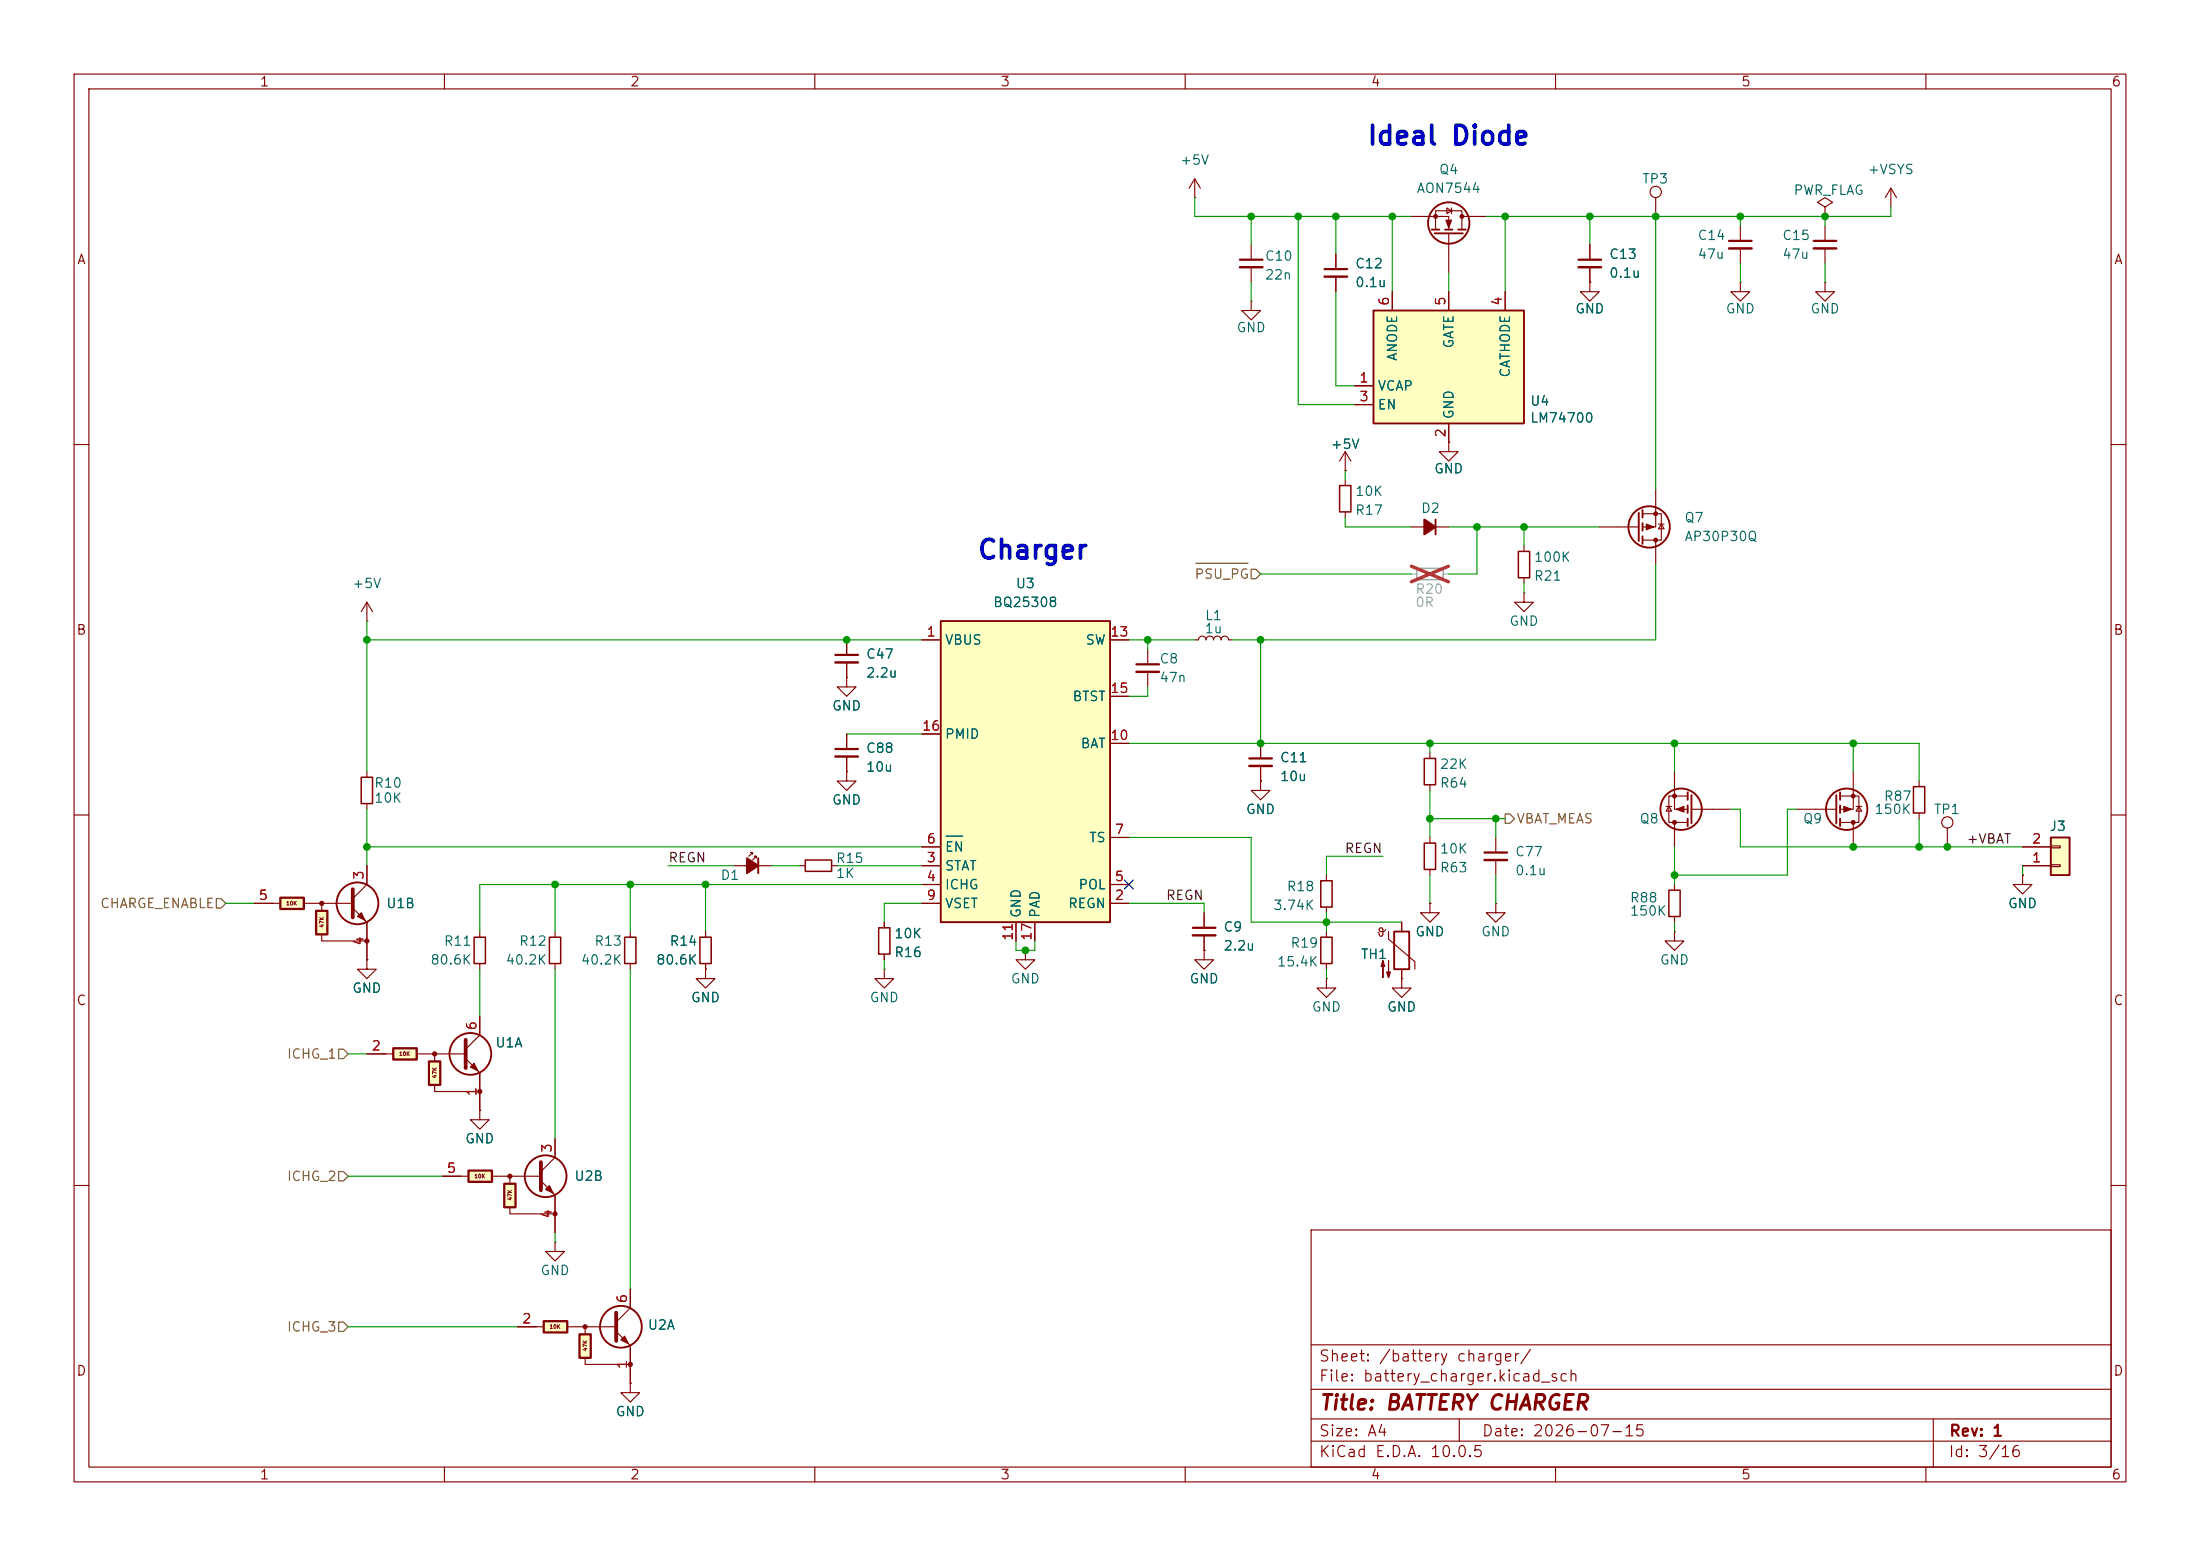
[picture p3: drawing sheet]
<svg xmlns="http://www.w3.org/2000/svg" width="297mm" height="210mm" viewBox="0 0 297 210" stroke-linecap="round" stroke-linejoin="round" font-family="sans-serif">
<g fill="none" stroke="#840000" stroke-width=".15">
<path d="M10 10h277v190h-277zM12 12h273v186h-273zM60 10v2M110 10v2M160 10v2M210 10v2M260 10v2M10 60h2M285 60h2M10 110h2M285 110h2M201.9 121.9v1.3h1.3l-1.3 1.3-1.2-1.3h1.2"/>
<path d="M201.9 121.9h.1M64.8 149.9v1.2h1.2l-1.2 1.3-1.3-1.3h1.3M64.8 149.9h.1M10 160h2M177 166h108v32h-108zM285 160h2M60 198v2M110 198v2M160 198v2M177 194.5h108M177 191.5h108M177 187.5h108"/>
<path d="M177 181.5h108M197 191.5v3M210 198v2M260 198v2M261 191.5v6.5"/>
</g>
<g fill="#ffffc2">
<path d="M73.4 178.3h3.2v1.5h-3.2z"/>
<path d="M78.2 180.1h1.6v3.2h-1.6z"/>
</g>
<g fill="#840000" stroke="#840000" stroke-width=".15">
<path d="M84.3 180.3l.5 1.1-1-.6z"/>
<circle cx="79" cy="179.1" r=".27"/>
<circle cx="85.1" cy="184.2" r=".27"/>
</g>
<path d="M69.8 179.1h3.6M76.7 179.1h6.4M79 179.1v1M83.2 179.7l1.9 1.9v5.1M85.1 174v2.5l-1.9 1.9M79 183.4v.8h6.1" fill="none" stroke="#840000" stroke-width=".15"/>
<path d="M73.4 178.3h3.2v1.5h-3.2zM78.2 180.1h1.6v3.2h-1.6z" fill="none" stroke="#840000" stroke-width=".3"/>
<path d="M83.2 177.2v3.8" fill="none" stroke="#840000" stroke-width=".51"/>
<circle cx="83.8" cy="179.1" r="2.82" fill="none" stroke="#840000" stroke-width=".25"/>
<g fill="#ffffc2">
<path d="M63.2 158h3.2v1.5h-3.2z"/>
<path d="M68.1 159.8h1.5v3.1h-1.5z"/>
</g>
<g fill="#840000" stroke="#840000" stroke-width=".15">
<path d="M73.7 160.5l.5-.5 .5 1z"/>
<path d="M195.2 29.7h.8l-.4 1z"/>
<circle cx="68.8" cy="158.8" r=".27"/>
<circle cx="74.9" cy="163.8" r=".27"/>
<circle cx="197.4" cy="29.2" r=".25"/>
<circle cx="193.8" cy="29.2" r=".25"/>
</g>
<g fill="none" stroke="#840000" stroke-width=".15">
<path d="M190.5 29.2h5.1v1.8M193.8 31v-2.6h3.6v2.6M195.3 28.1l.7 .3-.7 .4zM195.6 31.5v5.3M196 28.1v.7M197.4 29.2h3.3M223.5 26.7v2.5M190.5 71.1h5.1M64.8 125.7v.8M64.8 130v.8M74.9 125.7v.8M74.9 130v.8"/>
<path d="M59.7 158.8h3.5M66.5 158.8h6.4M68.8 158.8v1M73 159.4l1.9 1.9v5.1M74.9 153.7v2.5l-1.9 1.9M68.8 163.1v.7h6.1M74.9 167.6v1.3h1.3l-1.3 1.3-1.2-1.3h1.2M74.9 167.6h.1M85.1 186.7v1.3h-1.3l1.3 1.2 1.3-1.2h-1.3M85.1 186.7h.1"/>
<circle cx="223.5" cy="25.9" r=".76"/>
</g>
<path d="M63.2 158h3.2v1.5h-3.2zM68.1 159.8h1.5v3.1h-1.5z" fill="none" stroke="#840000" stroke-width=".3"/>
<path d="M73 156.8v3.9" fill="none" stroke="#840000" stroke-width=".51"/>
<g fill="none" stroke="#840000" stroke-width=".25">
<path d="M193.3 31h1M193.7 31.5h3.8M195.1 31h1M196.8 31h1.1M193.8 70.1v2"/>
<circle cx="195.6" cy="30.1" r="2.79"/>
<circle cx="73.7" cy="158.7" r="2.82"/>
</g>
<path d="M64 126.5h1.5v3.5h-1.5zM74.2 126.5h1.5v3.5h-1.5z" fill="none" stroke="#840000" stroke-width=".2"/>
<path d="M192.3 70.1l1.5 1-1.5 1z" fill="#840000" stroke="#840000" stroke-width=".25"/>
<g fill="#ffffc2">
<path d="M37.8 121.2h3.2v1.5h-3.2z"/>
<path d="M42.7 122.9h1.5v3.2h-1.5z"/>
</g>
<g fill="#840000" stroke="#840000" stroke-width=".15">
<path d="M48.8 123.2l.5 1-1-.5z"/>
<path d="M226.3 109.2l1-.4v.8z"/>
<path d="M248.9 108.8l1 .4-1 .4z"/>
<path d="M222.2 70.7l1.1 .4-1.1 .4z"/>
<circle cx="43.4" cy="121.9" r=".27"/>
<circle cx="49.5" cy="127" r=".27"/>
<circle cx="226.1" cy="111" r=".25"/>
<circle cx="226.1" cy="107.4" r=".25"/>
<circle cx="250.2" cy="111" r=".25"/>
<circle cx="250.2" cy="107.4" r=".25"/>
<circle cx="223.5" cy="72.9" r=".25"/>
<circle cx="223.5" cy="69.3" r=".25"/>
</g>
<g fill="none" stroke="#840000" stroke-width=".15">
<path d="M161.3 26.7h.1M161.3 24.1l-.8 1.3M161.3 24.1l.8 1.3M161.3 24.1v2.6M168.9 33v2.1M168.9 36.1v2M234.9 38.1v1.3h1.3l-1.3 1.2-1.2-1.2h1.2M234.9 38.1h.1M234.9 30.5v2M234.9 33.5v2.1M246.4 27.9l1-.6-1-.6-1 .6 1 .6v1.3M246.4 29.2h.1"/>
<path d="M246.4 38.1v1.3h1.2l-1.2 1.2-1.3-1.2h1.3M246.4 38.1h.1M246.4 30.5v2M246.4 33.5v2.1M255.3 25.4l-.8 1.3M255.3 25.4l.7 1.3M255.3 25.4v2.5M168.9 40.6v1.3h1.3l-1.3 1.3-1.3-1.3h1.3M168.9 40.6h.1M181.6 63.5h.1M181.6 61l-.8 1.2M181.6 61l.8 1.2"/>
<path d="M181.6 61v2.5M205.7 73.7v.7M205.7 78v.7M215.9 71.1h5.3M221.7 69.3h2.6v3.6h-2.6M223.5 66v5.1h-1.8M223.5 72.9v3.3M223.9 70.7h.8M224.3 70.7l.4 .7h-.8zM49.5 83.8h.1M49.5 81.3v2.5M49.5 81.3l-.7 1.3"/>
<path d="M49.5 81.3l.8 1.3M161.3 86.4h.5a.51 .51 0 0 1 .5-.5 .51 .51 0 0 1 .5 .5 .51 .51 0 0 1 .5-.5 .51 .51 0 0 1 .5 .5 .51 .51 0 0 1 .5-.5 .51 .51 0 0 1 .5 .5 .51 .51 0 0 1 .6-.5 .51 .51 0 0 1 .5 .5h.5M205.7 80v1.3h1.3l-1.3 1.3-1.2-1.3h1.2M205.7 80h.1M49.5 116.8v2.6l-1.9 1.9M49.5 104.1v.8M49.5 108.5v.7M201.9 113v2.1M201.9 116.1v2M224.9 108.8h.8M225.3 108.8l.4 .7h-.8zM226.1 104.1v5.1h1.7"/>
<path d="M226.1 111v3.3M226.1 119.4v.7M227.8 107.4h-2.5v3.6h2.5M228.3 109.2h5.4M242.6 109.2h5.3M248.4 107.4h2.6v3.6h-2.6M250.2 104.1v5.1h-1.8M250.2 111v3.3M250.6 108.8h.7M251 108.8l.3 .7h-.7zM259.1 105.4v.8M259.1 109.7v.8"/>
<path d="M34.3 121.9h3.5M41.1 121.9h6.4M43.4 126.2v.8h6.1M43.4 121.9v1M47.6 122.6l1.9 1.9v5M49.5 129.5v1.3h1.3l-1.3 1.3-1.2-1.3h1.2M49.5 129.5h.1M85.1 125.7v.8M85.1 130v.8M95.2 130.8v1.3h1.3l-1.3 1.3-1.2-1.3h1.2M95.2 130.8h.1M119.4 130.8v1.3h1.2l-1.2 1.3-1.3-1.3h1.3"/>
<path d="M119.4 130.8h.1M119.4 124.5v.7M119.4 128.8v.7M226.1 125.7v1.3h1.2l-1.2 1.3-1.3-1.3h1.3M226.1 125.7h.1M226.1 123.7v.8"/>
</g>
<path d="M167.4 35.1h3M233.4 32.5h3.1M244.9 32.5h3M200.4 115.1h3.1M37.8 121.2h3.2v1.5h-3.2zM42.7 122.9h1.5v3.2h-1.5z" fill="none" stroke="#840000" stroke-width=".3"/>
<path d="M47.6 120v3.8" fill="none" stroke="#840000" stroke-width=".51"/>
<g fill="none" stroke="#840000" stroke-width=".25">
<path d="M221.2 69.2v3.8M221.7 68.8v1.1M221.7 70.6v1M221.7 72.4v1M227.8 106.9v1.1M227.8 108.7v1M227.8 110.5v1M228.3 107.3v3.8M247.9 107.3v3.8M248.4 106.9v1.1M248.4 108.7v1M248.4 110.5v1"/>
<circle cx="222.6" cy="71.1" r="2.79"/>
<circle cx="226.9" cy="109.2" r="2.79"/>
<circle cx="249.3" cy="109.2" r="2.79"/>
<circle cx="48.3" cy="121.9" r="2.82"/>
</g>
<path d="M167.4 36.1h3M233.4 33.5h3.1M244.9 33.5h3M200.4 116.1h3.1" fill="none" stroke="#840000" stroke-width=".33"/>
<path d="M205 74.4h1.5v3.6h-1.5zM48.8 104.9h1.5v3.6h-1.5zM258.3 106.2h1.5v3.5h-1.5zM84.3 126.5h1.6v3.5h-1.6zM118.6 125.2h1.5v3.6h-1.5zM225.3 120.1h1.5v3.6h-1.5z" fill="none" stroke="#840000" stroke-width=".2"/>
<g fill="#ffffc2">
<path d="M53.1 141.5h3.2v1.5h-3.2z"/>
<path d="M57.9 143.3h1.5v3.1h-1.5z"/>
</g>
<g fill="#840000" stroke="#840000" stroke-width=".15">
<path d="M64 143.5l.5 1-1-.5z"/>
<circle cx="58.7" cy="142.2" r=".27"/>
<circle cx="64.8" cy="147.3" r=".27"/>
</g>
<g fill="none" stroke="#840000" stroke-width=".15">
<path d="M154.9 87.6v2.1M154.9 90.7v2M262.9 111.8v2.5M64.8 137.2v2.5l-1.9 1.9M49.5 142.2h3.6M56.4 142.2h6.3M58.7 146.6v.7h6.1M58.7 142.2v1.1M62.9 142.9l1.9 1.9v5.1"/>
<circle cx="262.9" cy="111" r=".76"/>
</g>
<path d="M153.4 89.7h3.1M53.1 141.5h3.2v1.5h-3.2zM57.9 143.3h1.5v3.1h-1.5z" fill="none" stroke="#840000" stroke-width=".3"/>
<path d="M62.9 140.3v3.8" fill="none" stroke="#840000" stroke-width=".51"/>
<circle cx="63.5" cy="142.2" r="2.82" fill="none" stroke="#840000" stroke-width=".25"/>
<path d="M153.4 90.7h3.1" fill="none" stroke="#840000" stroke-width=".33"/>
<path d="M127 83.8h22.9v40.7h-22.9z" fill="#ffffc2"/>
<path d="M127 83.8h22.9v40.7h-22.9zM102.4 115.8v2.1M188.2 125.7h2v5.1h-2z" fill="none" stroke="#840000" stroke-width=".25"/>
<g fill="none" stroke="#840000" stroke-width=".15">
<path d="M180.3 34.3v2M180.3 37.3v2.1M114.3 91.4v1.3h1.3l-1.3 1.3-1.3-1.3h1.3M114.3 91.4h.1M114.3 86.4v2M114.3 89.4v2M114.3 99.1v2M124.5 86.4h2.5M124.5 99.1h2.5M149.9 86.4h2.5M149.9 94h2.5M99.1 116.8h5"/>
<path d="M101.6 115.3v-.2h-.3h.3l-.5 .5M102.1 115.8v-.2h-.2h.2l-.5 .5M107.9 116.8h.8M112.3 116.8h.7M114.3 104.1v1.3h1.3l-1.3 1.3-1.3-1.3h1.3M114.3 104.1h.1M114.3 102.1v2M124.5 116.8h2.5M124.5 119.4h2.5M124.5 114.3h2.5M149.9 119.4h2.5M149.9 113h2.5"/>
<path d="M149.9 100.3h2.5M170.2 105.4v1.3h1.2l-1.2 1.3-1.3-1.3h1.3M170.2 105.4h.1M170.2 100.3v2.1M170.2 103.4v2M179.1 118.1v.8M193 101.6v.8M193 105.9v.8M193 113v.8M193 117.3v.8M95.2 125.7v.8M95.2 130v.8"/>
<path d="M124.5 121.9h2.5M137.2 124.5v2.5M138.4 128.3v1.2h1.3l-1.3 1.3-1.2-1.3h1.2M138.4 128.3h.1M139.7 124.5v2.5M149.9 121.9h2.5M162.6 128.3v1.2h1.2l-1.2 1.3-1.3-1.3h1.3M162.6 128.3h.1M162.6 123.2v2M162.6 126.2v2.1M179.1 132.1v1.3h1.2l-1.2 1.2-1.3-1.2h1.3M179.1 132.1h.1"/>
<path d="M179.1 122.4v.8M179.1 125.7v.8M179.1 130v.8M186.1 125.9l.1 .1v.1M186.2 125.5l.1-.2 .1-.1 .2 .1 .1 .2-.1 .8-.2 .1-.2-.3M186.2 125.5l.2 .2a.59 .59 0 0 0 .7-.2M187.5 125.7v1l3.5 3.1v1M189.2 132.1v1.3h1.3l-1.3 1.2-1.2-1.2h1.2M189.2 132.1h.1M189.2 124.5v1.2M189.2 130.8v1.3M193 121.9v1.3h1.3l-1.3 1.3-1.2-1.3h1.2"/>
<path d="M193 121.9h.1"/>
</g>
<path d="M127.7 112.9h2.3" fill="none" stroke="#006464" stroke-width=".15"/>
<path d="M108.7 116.1h3.6v1.5h-3.6zM178.3 118.9h1.5v3.5h-1.5zM192.3 102.4h1.5v3.5h-1.5zM192.3 113.8h1.5v3.5h-1.5zM94.5 126.5h1.5v3.5h-1.5zM178.3 126.5h1.5v3.5h-1.5z" fill="none" stroke="#840000" stroke-width=".2"/>
<path d="M178.8 36.3h3.1M112.8 88.4h3M112.8 101.1h3M168.7 102.4h3M161 125.2h3.1" fill="none" stroke="#840000" stroke-width=".3"/>
<path d="M178.8 37.3h3.1M112.8 89.4h3M112.8 102.1h3M168.7 103.4h3M161 126.2h3.1" fill="none" stroke="#840000" stroke-width=".33"/>
<path d="M100.8 115.8l1.6 1-1.6 1.1z" fill="#840000" stroke="#840000" stroke-width=".25"/>
<g fill="#840000" stroke="#840000" stroke-width=".15">
<path d="M186.7 129.7l.2 .7h-.5l.3-.7v2.3z"/>
<path d="M187.5 129.7v2.3l-.3-.8h.5l-.2 .8z"/>
</g>
<path d="M276.9 113h2.5v5.1h-2.5z" fill="#ffffc2"/>
<path d="M276.9 113h2.5v5.1h-2.5z" fill="none" stroke="#840000" stroke-width=".25"/>
<path d="M214.6 38.1v1.3h1.3l-1.3 1.2-1.2-1.2h1.2M214.6 38.1h.1M214.6 33v2.1M214.6 36.1v2M195.6 59.7v1.3h1.2l-1.2 1.2-1.3-1.2h1.3M195.6 59.7h.1M273 116.8h3.9M273 114.3h3.9M276.9 116.7h1.2v.3h-1.2zM276.9 114.2h1.2v.2h-1.2z" fill="none" stroke="#840000" stroke-width=".15"/>
<path d="M213.1 35.1h3.1" fill="none" stroke="#840000" stroke-width=".3"/>
<path d="M213.1 36.1h3.1" fill="none" stroke="#840000" stroke-width=".33"/>
<path d="M185.4 41.9h20.3v15.3h-20.3z" fill="#ffffc2"/>
<path d="M185.4 41.9h20.3v15.3h-20.3z" fill="none" stroke="#840000" stroke-width=".25"/>
<g fill="none" stroke="#840000" stroke-width=".15">
<path d="M180.3 34.3v2M180.3 37.3v2.1M188 39.4v2.5M195.6 39.4v2.5M203.2 39.4v2.5M214.6 38.1h.1M214.6 33v2.1M214.6 36.1v2M182.9 52.1h2.5M182.9 54.6h2.5M195.6 59.7h.1M195.6 57.2v2.5"/>
<path d="M181.6 63.5h.1M181.6 64.8v.7M181.6 69.1v.8M114.3 91.4h.1M114.3 86.4v2M114.3 89.4v2M114.3 99.1v2M124.5 86.4h2.5M124.5 99.1h2.5M149.9 86.4h2.5M149.9 94h2.5M49.5 116.8v2.6"/>
<path d="M114.3 104.1h.1M114.3 102.1v2M124.5 116.8h2.5M124.5 119.4h2.5M124.5 114.3h2.5M149.9 119.4h2.5M149.9 113h2.5M149.9 100.3h2.5M170.2 105.4h.1M170.2 100.3v2.1M170.2 103.4v2M273 118.1v1.3h1.3l-1.3 1.3-1.2-1.3h1.2"/>
<path d="M273 118.1h.1M273 116.8h3.9M273 114.3h3.9M34.3 121.9h2.5M49.5 129.5h.1M49.5 124.5v5M64.8 137.2v2.5M95.2 130.8h.1M95.2 125.7v.8M95.2 130v.8M119.4 124.5v.7M119.4 128.8v.7"/>
<path d="M124.5 121.9h2.5M137.2 124.5v2.5M139.7 124.5v2.5M149.9 121.9h2.5M162.6 128.3h.1M162.6 123.2v2M162.6 126.2v2.1M189.2 132.1h.1M189.2 124.5v1.2M189.2 130.8v1.3M193 121.9h.1M49.5 142.2h2.6"/>
<path d="M59.7 158.8h2.5M64.8 149.9h.1M64.8 144.8v5.1M74.9 153.7v2.5M69.8 179.1h2.6M74.9 161.3v5.1M85.1 174v2.5M85.1 186.7h.1M85.1 181.6v5.1"/>
</g>
<path d="M191.3 76.7h3.5v1.5h-3.5z" fill="none" stroke="#a1a1a1" stroke-width=".2"/>
<path d="M190.5 77.5h.8M194.8 77.5h.8" fill="none" stroke="#a1a1a1" stroke-width=".15"/>
<path d="M190.5 76.4l5 2.1M195.5 76.4l-5 2.1" fill="none" stroke="#e12e31" stroke-width=".46"/>
<path d="M180.8 65.5h1.6v3.6h-1.6z" fill="none" stroke="#840000" stroke-width=".2"/>
<path d="M161.4 76h7.1M168.9 76.8h.6l.7 .7-.7 .6h-.6zM203.2 109.9h.6l.7 .6-.7 .6h-.6zM29.2 121.3h.6l.7 .6-.7 .7h-.6zM45.7 141.6h.7l.6 .6-.6 .7h-.7zM45.7 158.1h.7l.6 .7-.6 .6h-.7zM45.7 178.4h.7l.6 .7-.6 .6h-.7z" fill="none" stroke="#725600" stroke-width=".15"/>
<g fill="none" stroke="#009600" stroke-width=".15">
<path d="M161.3 26.7v2.5h29.2M168.9 29.2v3.8M168.9 38.1v2.5M175.3 29.2v25.4h7.6M180.3 39.4v12.7h2.6M180.3 29.2v5.1M188 29.2v10.2M195.6 36.8v2.6M203.2 29.2v10.2M214.6 29.2v3.8M223.5 29.2v36.8M234.9 29.2v1.3"/>
<path d="M234.9 35.6v2.5M246.4 29.2v1.3M246.4 35.6v2.5M255.3 27.9v1.3h-54.6M170.2 77.5h20.3M181.6 69.9v1.2h8.9M181.6 63.5v1.3M195.6 71.1h20.3M199.4 71.1v6.4h-3.8M205.7 71.1v2.6M205.7 78.7v1.3M223.5 76.2v10.2h-57.1"/>
<path d="M49.5 83.8v20.3M49.5 86.4h75M114.3 99.1h10.2M152.4 86.4h8.9M154.9 92.7v1.3h-2.5M154.9 86.4v1.2M170.2 86.4v13.9M49.5 109.2v7.6M49.5 114.3h75M74.9 119.4v6.3M85.1 119.4v6.3M90.2 116.8h8.9"/>
<path d="M95.2 119.4v6.3M104.1 116.8h3.8M113 116.8h11.5M124.5 119.4h-59.7v6.3M152.4 100.3h106.7v5.1M152.4 113h16.5v11.5h20.3M186.7 115.6h-7.6v2.5M193 100.3v1.3M193 106.7v6.3M193 118.1v3.8M193 110.5h10.2M201.9 110.5v2.5"/>
<path d="M201.9 118.1v3.8M226.1 100.3v3.8M226.1 114.3v5.1M233.7 109.2h1.2v5.1h38.1M242.6 109.2h-1.3v8.9h-15.2M250.2 100.3v3.8M259.1 110.5v3.8M273 116.8v1.3M30.5 121.9h3.8M64.8 130.8v6.4M74.9 130.8v22.9M85.1 130.8v43.2"/>
<path d="M119.4 129.5v1.3M124.5 121.9h-5.1v2.6M137.2 127v1.3h2.5v-1.3M152.4 121.9h10.2v1.3M179.1 123.2v2.5M179.1 130.8v1.3M226.1 124.5v1.2M47 158.8h12.7M47 142.2h2.5M47 179.1h22.8M74.9 166.4v1.2"/>
</g>
<path d="M151.8 118.8l1.2 1.2M153 118.8l-1.2 1.2" fill="none" stroke="#000084" stroke-width=".15"/>
<path d="M127.7 112.9h2.3" fill="none" stroke="#006464" stroke-width=".15"/>
<g fill="#009600" stroke="#009600" stroke-width=".14">
<circle cx="203.2" cy="29.2" r=".46"/>
<circle cx="188" cy="29.2" r=".46"/>
<circle cx="223.5" cy="29.2" r=".46"/>
<circle cx="214.6" cy="29.2" r=".46"/>
<circle cx="246.4" cy="29.2" r=".46"/>
<circle cx="234.9" cy="29.2" r=".46"/>
<circle cx="170.2" cy="100.3" r=".46"/>
<circle cx="170.2" cy="86.4" r=".46"/>
<circle cx="175.3" cy="29.2" r=".46"/>
<circle cx="168.9" cy="29.2" r=".46"/>
<circle cx="154.9" cy="86.4" r=".46"/>
<circle cx="201.9" cy="110.5" r=".46"/>
<circle cx="85.1" cy="119.4" r=".46"/>
<circle cx="74.9" cy="119.4" r=".46"/>
<circle cx="49.5" cy="114.3" r=".46"/>
<circle cx="49.5" cy="86.4" r=".46"/>
<circle cx="138.4" cy="128.3" r=".46"/>
<circle cx="95.2" cy="119.4" r=".46"/>
<circle cx="114.3" cy="86.4" r=".46"/>
<circle cx="193" cy="100.3" r=".46"/>
<circle cx="179.1" cy="124.5" r=".46"/>
<circle cx="193" cy="110.5" r=".46"/>
<circle cx="199.4" cy="71.1" r=".46"/>
<circle cx="205.7" cy="71.1" r=".46"/>
<circle cx="180.3" cy="29.2" r=".46"/>
<circle cx="250.2" cy="100.3" r=".46"/>
<circle cx="250.2" cy="114.3" r=".46"/>
<circle cx="259.1" cy="114.3" r=".46"/>
<circle cx="262.9" cy="114.3" r=".46"/>
<circle cx="226.1" cy="100.3" r=".46"/>
<circle cx="226.1" cy="118.1" r=".46"/>
</g>
<g font-size="2.5" fill="#0000c2">
<text x="184.4" y="20.2">Ideal Diode</text>
<text x="131.8" y="76.1">Charger</text>
</g>
<text font-size="2" fill="#840000" x="178" y="190.8">Title: BATTERY CHARGER</text>
<g font-size="1.5" fill="#840000">
<text x="178" y="184.1">Sheet: /battery charger/</text>
<text x="178" y="186.8">File: battery_charger.kicad_sch</text>
<text x="178" y="197">KiCad E.D.A. 10.0.5</text>
<text x="178" y="194.2">Size: A4</text>
<text x="200" y="194.2">Date: 2026-07-15</text>
<text x="263" y="197">Id: 3/16</text>
<text x="263" y="194.2">Rev: 1</text>
</g>
<g font-size="1.3" fill="#840000">
<text x="35" y="12">1</text>
<text x="85" y="12">2</text>
<text x="135" y="12">3</text>
<text x="185" y="12">4</text>
<text x="235" y="12">5</text>
<text x="285" y="12">6</text>
<text x="10.3" y="36">A</text>
<text x="285.3" y="36">A</text>
<text x="10.2" y="86">B</text>
<text x="285.2" y="86">B</text>
<text x="10.2" y="136">C</text>
<text x="285.2" y="136">C</text>
<text x="10.2" y="186">D</text>
<text x="285.2" y="186">D</text>
<text x="35" y="200">1</text>
<text x="85" y="200">2</text>
<text x="135" y="200">3</text>
<text x="185" y="200">4</text>
<text x="235" y="200">5</text>
<text x="285" y="200">6</text>
</g>
<g font-size="1.3" fill="#006464">
<text x="159.2" y="22.6">+5V</text>
<text x="194.2" y="23.8">Q4</text>
<text x="252.1" y="23.8">+VSYS</text>
<text x="191.2" y="26.4">AON7544</text>
<text x="221.6" y="25.1">TP3</text>
<text x="242" y="26.6">PWR_FLAG</text>
<text x="170.7" y="35.5">C10</text>
<text x="217.2" y="35.3">C13</text>
<text x="229.1" y="32.7">C14</text>
<text x="229.1" y="35.3">47u</text>
<text x="240.5" y="32.7">C15</text>
<text x="240.5" y="35.3">47u</text>
<text x="170.7" y="38">22n</text>
<text x="182.9" y="36.5">C12</text>
<text x="182.9" y="39.1">0.1u</text>
<text x="217.2" y="37.8">0.1u</text>
<text x="166.8" y="45.2">GND</text>
<text x="196.5" y="47.1" transform="rotate(-90 196.5 47.1)">GATE</text>
<text x="212.6" y="42.6">GND</text>
<text x="232.9" y="42.6">GND</text>
<text x="244.3" y="42.6">GND</text>
<text x="185.9" y="53">VCAP</text>
<text x="188.9" y="48.8" transform="rotate(-90 188.9 48.8)">ANODE</text>
<text x="204.2" y="51.1" transform="rotate(-90 204.2 51.1)">CATHODE</text>
<text x="185.9" y="55.6">EN</text>
<text x="196.5" y="56.7" transform="rotate(-90 196.5 56.7)">GND</text>
<text x="206.5" y="55.1">U4</text>
<text x="206.5" y="57.4">LM74700</text>
<text x="179.5" y="60.9">+5V</text>
<text x="193.5" y="64.2">GND</text>
<text x="182.9" y="69.8">R17</text>
<text x="182.9" y="67.3">10K</text>
<text x="191.8" y="69.5">D2</text>
<text x="227.3" y="70.8">Q7</text>
<text x="207" y="76.1">100K</text>
<text x="227.3" y="73.4">AP30P30Q</text>
<text x="47.5" y="79.7">+5V</text>
<text x="134" y="82.2">BQ25308</text>
<text x="137" y="79.7">U3</text>
<text x="207" y="78.7">R21</text>
<text x="116.8" y="89.2">C47</text>
<text x="127.5" y="87.3">VBUS</text>
<text x="146.5" y="87.3">SW</text>
<text x="156.4" y="89.9">C8</text>
<text x="162.5" y="85.8">1u</text>
<text x="162.6" y="84">L1</text>
<text x="203.7" y="84.8">GND</text>
<text x="116.8" y="91.8">2.2u</text>
<text x="144.7" y="94.9">BTST</text>
<text x="156.4" y="92.4">47n</text>
<text x="112.2" y="96.2">GND</text>
<text x="116.8" y="101.9">C88</text>
<text x="127.5" y="100">PMID</text>
<text x="145.8" y="101.3">BAT</text>
<text x="50.4" y="106.6">R10</text>
<text x="116.8" y="104.5">10u</text>
<text x="172.7" y="103.2">C11</text>
<text x="172.7" y="105.7">10u</text>
<text x="194.3" y="106.6">R64</text>
<text x="194.3" y="104.1">22K</text>
<text x="50.4" y="108.7">10K</text>
<text x="112.2" y="108.9">GND</text>
<text x="146.9" y="114">TS</text>
<text x="168.1" y="110.2">GND</text>
<text x="221.2" y="111.5">Q8</text>
<text x="243.3" y="111.5">Q9</text>
<text x="253" y="110.2">150K</text>
<text x="254.2" y="108.4">R87</text>
<text x="261" y="110.2">TP1</text>
<text x="276.6" y="112.5">J3</text>
<text x="97.2" y="119.1">D1</text>
<text x="112.8" y="116.8">R15</text>
<text x="112.8" y="118.8">1K</text>
<text x="127.5" y="117.8">STAT</text>
<text x="127.5" y="115.3">EN</text>
<text x="194.3" y="118.1">R63</text>
<text x="194.3" y="115.5">10K</text>
<text x="204.5" y="115.9">C77</text>
<text x="204.5" y="118.4">0.1u</text>
<text x="52.1" y="122.9">U1B</text>
<text x="127.5" y="120.3">ICHG</text>
<text x="127.5" y="122.9">VSET</text>
<text x="138.1" y="124" transform="rotate(-90 138.1 124)">GND</text>
<text x="140.7" y="124" transform="rotate(-90 140.7 124)">PAD</text>
<text x="144.1" y="122.9">REGN</text>
<text x="145.5" y="120.3">POL</text>
<text x="171.8" y="123.1">3.74K</text>
<text x="173.6" y="120.6">R18</text>
<text x="219.9" y="122.1">R88</text>
<text x="219.9" y="123.9">150K</text>
<text x="271" y="122.9">GND</text>
<text x="58" y="130.5">80.6K</text>
<text x="59.8" y="128">R11</text>
<text x="68.2" y="130.5">40.2K</text>
<text x="70" y="128">R12</text>
<text x="78.3" y="130.5">40.2K</text>
<text x="80.1" y="128">R13</text>
<text x="88.5" y="130.5">80.6K</text>
<text x="90.3" y="128">R14</text>
<text x="120.6" y="129.5">R16</text>
<text x="120.6" y="126.9">10K</text>
<text x="165.1" y="126.1">C9</text>
<text x="165.1" y="128.6">2.2u</text>
<text x="172.3" y="130.8">15.4K</text>
<text x="174.1" y="128.2">R19</text>
<text x="183.6" y="129.7">TH1</text>
<text x="191" y="126.7">GND</text>
<text x="199.9" y="126.7">GND</text>
<text x="224" y="130.5">GND</text>
<text x="47.5" y="134.3">GND</text>
<text x="93.2" y="135.6">GND</text>
<text x="117.3" y="135.6">GND</text>
<text x="136.4" y="133">GND</text>
<text x="160.5" y="133">GND</text>
<text x="177" y="136.9">GND</text>
<text x="187.2" y="136.9">GND</text>
<text x="66.8" y="141.7">U1A</text>
<text x="62.7" y="154.6">GND</text>
<text x="77.5" y="159.7">U2B</text>
<text x="72.9" y="172.4">GND</text>
<text x="87.4" y="179.8">U2A</text>
<text x="83" y="191.5">GND</text>
</g>
<g font-size="1.3" fill="#a90000">
<text x="187.8" y="41.4" transform="rotate(-90 187.8 41.4)">6</text>
<text x="195.4" y="41.4" transform="rotate(-90 195.4 41.4)">5</text>
<text x="203.1" y="41.4" transform="rotate(-90 203.1 41.4)">4</text>
<text x="183.4" y="51.9">1</text>
<text x="183.4" y="54.5">3</text>
<text x="195.4" y="59.2" transform="rotate(-90 195.4 59.2)">2</text>
<text x="125" y="86.2">1</text>
<text x="149.8" y="86.2">13</text>
<text x="149.8" y="93.8">15</text>
<text x="124.4" y="98.9">16</text>
<text x="149.8" y="100.2">10</text>
<text x="150.4" y="112.9">7</text>
<text x="49.4" y="118.8" transform="rotate(-90 49.4 118.8)">3</text>
<text x="125" y="116.7">3</text>
<text x="125" y="119.2">4</text>
<text x="125" y="114.2">6</text>
<text x="150.4" y="119.2">5</text>
<text x="274.2" y="116.7">1</text>
<text x="274.2" y="114.2">2</text>
<text x="34.8" y="121.8">5</text>
<text x="125" y="121.8">9</text>
<text x="150.4" y="121.8">2</text>
<text x="49.4" y="127.7" transform="rotate(-90 49.4 127.7)">4</text>
<text x="137" y="127.1" transform="rotate(-90 137 127.1)">11</text>
<text x="139.6" y="127.1" transform="rotate(-90 139.6 127.1)">17</text>
<text x="50.1" y="142.1">2</text>
<text x="64.6" y="139.2" transform="rotate(-90 64.6 139.2)">6</text>
<text x="64.6" y="148.1" transform="rotate(-90 64.6 148.1)">1</text>
<text x="74.8" y="155.7" transform="rotate(-90 74.8 155.7)">3</text>
<text x="60.2" y="158.6">5</text>
<text x="74.8" y="164.6" transform="rotate(-90 74.8 164.6)">4</text>
<text x="70.4" y="178.9">2</text>
<text x="85" y="176" transform="rotate(-90 85 176)">6</text>
<text x="85" y="184.9" transform="rotate(-90 85 184.9)">1</text>
</g>
<g font-size="1.3" fill="#725600">
<text x="161.2" y="78.4">PSU_PG</text>
<text x="204.6" y="111.5">VBAT_MEAS</text>
<text x="13.4" y="122.9">CHARGE_ENABLE</text>
<text x="38.6" y="143.2">ICHG_1</text>
<text x="38.6" y="159.7">ICHG_2</text>
<text x="38.6" y="180">ICHG_3</text>
</g>
<g font-size="1.3" fill="#989898">
<text x="191" y="80.5">R20</text>
<text x="191" y="82.2">0R</text>
</g>
<g font-size="1.3" fill="#0f0f0f">
<text x="90.1" y="116.7">REGN</text>
<text x="181.4" y="115.4">REGN</text>
<text x="265.4" y="114.2">+VBAT</text>
<text x="157.3" y="121.8">REGN</text>
</g>
<g font-size=".5" fill="#840000">
<text x="38.6" y="122.3">10K</text>
<text x="43.8" y="125.2" transform="rotate(-90 43.8 125.2)">47K</text>
<text x="53.8" y="142.6">10K</text>
<text x="59.1" y="145.6" transform="rotate(-90 59.1 145.6)">47K</text>
<text x="64" y="159.1">10K</text>
<text x="69.2" y="162.1" transform="rotate(-90 69.2 162.1)">47K</text>
<text x="74.1" y="179.5">10K</text>
<text x="79.4" y="182.4" transform="rotate(-90 79.4 182.4)">47K</text>
</g>
</svg>
